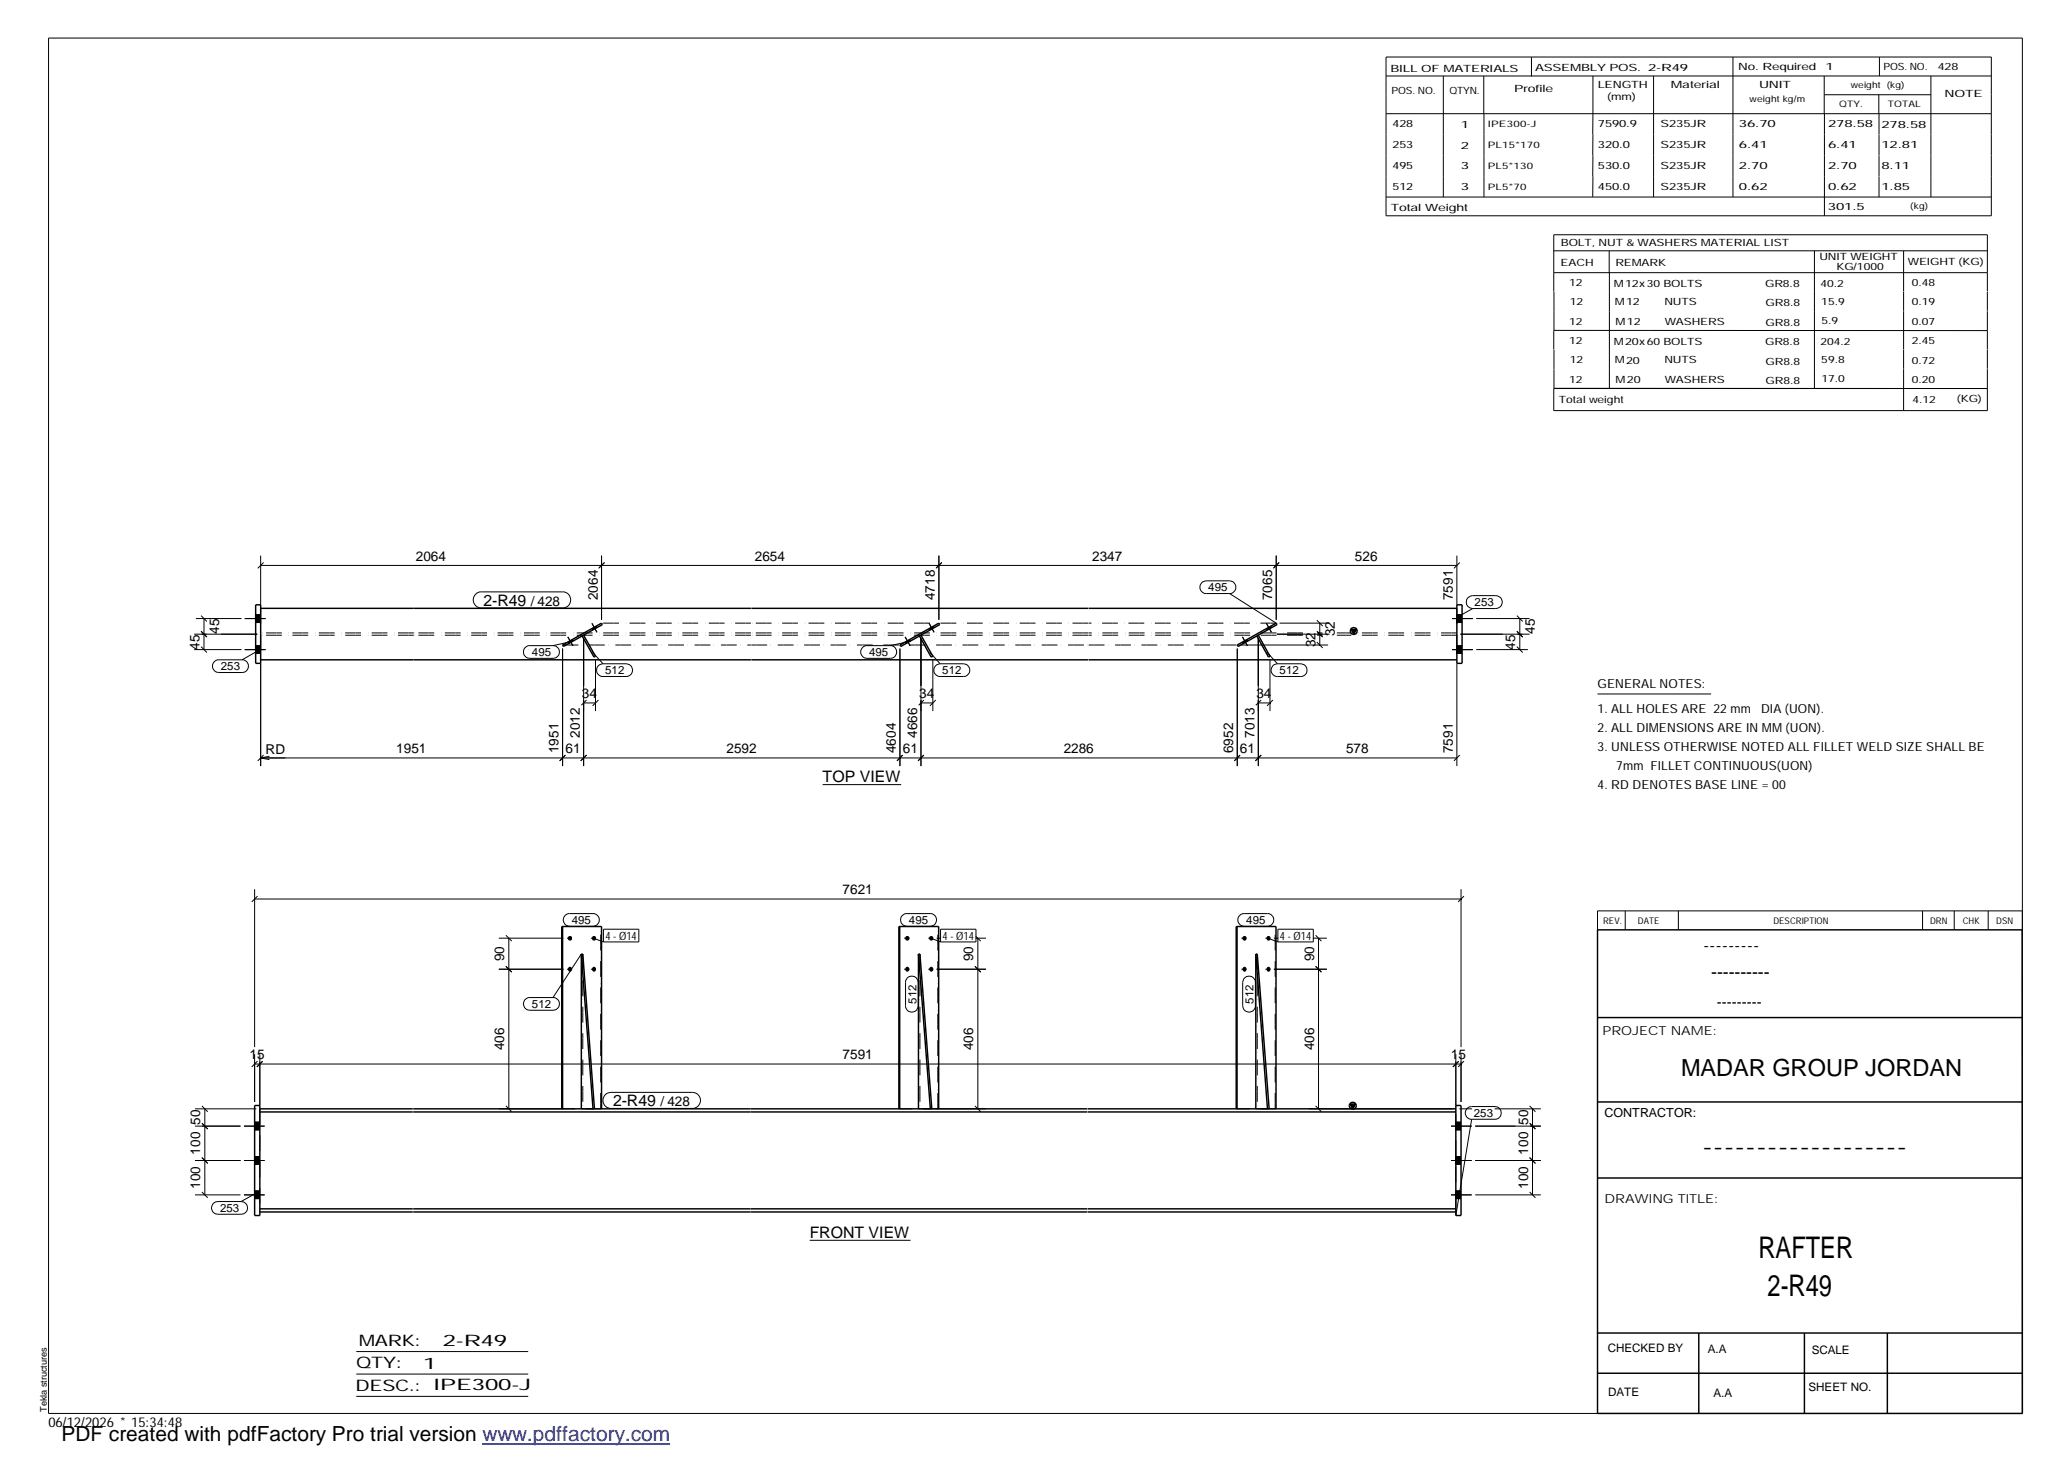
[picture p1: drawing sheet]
<svg xmlns="http://www.w3.org/2000/svg" width="420mm" height="297mm" viewBox="0 0 420 297" stroke-linecap="round" stroke-linejoin="round" font-family="sans-serif">
<g fill="none" stroke="#000" stroke-width=".2">
<path d="M9.9 7.7h401v279.5h-401zM281.6 11.6h123v32.2h-123zM281.6 15.4h123M293.2 15.4v24.6M301.5 15.4v7.7M311.1 11.6v3.9M323.6 15.4v16.2M336 15.4v24.6M352.1 11.6v28.4M370.6 15.4v7.7M370.7 19.2h21.6M381.7 19.2v3.9"/>
<path d="M381.8 11.6v3.8M392.3 15.4v24.6M281.6 23.1h123M301.5 23.1v16.9M323.6 31.6v4.2M323.6 35.8v4.2M370.7 23.1v20.7M381.8 23.1v16.9M281.6 40h123M315.7 55.4h88.1M315.7 51h88.1M315.7 59.3v7.8"/>
<path d="M326.9 51v4.4M327 55.4v23.5M368.6 51v27.9M386.8 51v8.2M386.8 59.3v3.8M403.8 59.2v-11.5h-88.1v11.6M403.8 59.3v3.8M315.7 78.9h88.1M315.7 71.1v7.8M386.8 63.2v7.8M386.8 71.1v3.8M386.8 75v8.4"/>
<path d="M403.8 63.2v7.8M403.8 71.1v3.8M403.8 75v8.4h-88.1v-4.5M403.8 67.2h-88.1v3.8M53 114.9h243M53 112.9v10M53.6 114.3l-1.2 1.2M122.2 112.9v13M122.8 114.3l-1.2 1.2M190.2 115.3l1.1-1-1.1 1.2M190.8 112.9v13M244.2 118.4l.9-.4h4.7a1.29 1.29 0 0 1 1.3 1.3 1.29 1.29 0 0 1-1.3 1.3h-4.7a1.28 1.28 0 0 1-1.2-.8 1.28 1.28 0 0 1 .3-1.4z"/>
<path d="M258.8 115.3l1.1-1-1.2 1.2M259.3 112.9v13M296 112.9v10M296.6 114.3l-1.2 1.2M39.5 132h9.6M39.5 128.8h12.8M39.8 125.7h9.3M40.9 128.3l1.1 1.1M40.9 131.4l1.1 1.2M40.9 125.1l1.1 1.2M41.4 125.7v6.3M43.6 134.4l.6-.3h5a1.29 1.29 0 0 1 1.3 1.2 1.29 1.29 0 0 1-1.3 1.3h-4.8a1.29 1.29 0 0 1-1.1-.8 1.29 1.29 0 0 1 .3-1.4z"/>
<path d="M49.7 132h4.2M49.7 125.7h4.2M51.9 132.7h1.1M51.9 131.2h1.1M51.9 126.5h1.1M51.9 124.9h1.1M52.2 132.4l-3 1.7M53 134.8v20.8M96.6 120.7l.9-.4h16.8a1.63 1.63 0 0 1 1.7 1.6 1.63 1.63 0 0 1-1.7 1.6h-16.5a1.62 1.62 0 0 1-1.5-1 1.62 1.62 0 0 1 .3-1.8zM106.7 131.6l.7-.4h5a1.29 1.29 0 0 1 1.3 1.3 1.29 1.29 0 0 1-1.3 1.3h-4.7a1.28 1.28 0 0 1-1.3-.8 1.28 1.28 0 0 1 .3-1.4zM114.3 131.8v23.8M115.4 129.4l1 1.8"/>
<path d="M115.4 130.5l.2 .3M116 130.4l-3.6 .8M116.2 129.9l.2 .4M118.6 129.7v25.9M120.3 126.6l1 1.9M120.3 127.7l.1 .3M120.4 132.5l2.1 2.4M121 134v10.5M121.1 127.2l.2 .3M121.6 135.2l.9-.3h4.7a1.29 1.29 0 0 1 1.3 1.3 1.29 1.29 0 0 1-1.3 1.2h-4.7a1.27 1.27 0 0 1-1.2-.7 1.27 1.27 0 0 1 .3-1.5zM175.1 131.7l.8-.5h5a1.29 1.29 0 0 1 1.3 1.3 1.29 1.29 0 0 1-1.3 1.3h-4.8a1.31 1.31 0 0 1-1-2.1zM182.8 131.8v23.8"/>
<path d="M183.9 129.4l1 1.8M183.9 130.5l.2 .3M184.5 130.4l-3.6 .8M184.8 129.9l.2 .4M187.1 129.7v25.9M188.8 126.6l1 1.9M188.8 127.7l.2 .3M188.9 132.5l2.1 2.4M189.5 134v10.5M189.7 127.2l.1 .3M190.1 135.2l.9-.3h4.7a1.29 1.29 0 0 1 1.3 1.3 1.29 1.29 0 0 1-1.3 1.2h-4.7a1.28 1.28 0 0 1-1.2-.8 1.28 1.28 0 0 1 .3-1.4zM249.8 120.6l9.5 6"/>
<path d="M251.4 131.8v23.8M252.1 131h17.7M252.4 129.4l1 1.8M252.4 130.5l.2 .3M253.3 129.9l.2 .4M255.7 129.7v25.9M257.3 126.6l1 1.9M257.3 127.7l.2 .3M257.4 132.5l2.1 2.4M258 134v10.5M258.2 127.2l.2 .3M258.6 135.2l.9-.3h4.8a1.29 1.29 0 0 1 1.3 1.3 1.29 1.29 0 0 1-1.3 1.2h-4.8a1.3 1.3 0 0 1-1.2-.7 1.3 1.3 0 0 1 .3-1.5z"/>
<path d="M259.4 128.8h10.7M260 126.6h10.1M267.5 130.5l1.2 1.1M267.5 128.3l1.2 1.1M267.5 126l1.2 1.2M267.6 128.3l1.1 1.1M268.1 126.6v4.4M295 132h4.2M295 125.7h4.2M296 132.7h1.1M296 131.2h1.1M296 126.5h1.1"/>
<path d="M296 124.9h1.1M296 134.8v20.8M296.7 128.8h14.1M298.3 121.4l.9-.4h4.7a1.31 1.31 0 0 1 1.3 1.3 1.31 1.31 0 0 1-1.3 1.3h-4.7a1.31 1.31 0 0 1-1.2-.8 1.31 1.31 0 0 1 .3-1.4zM299.2 123.6l-3 1.7M299.9 132h10.5M299.9 125.7h10.9M308.2 131.4l1.2 1.2M308.2 128.3l1.2 1.1M308.2 125.1l1.2 1.2M308.8 125.7v6.3M53 154h243"/>
<path d="M53 154l1.7 .3M53.6 153.4l-1.2 1.2M54.7 153.7l-1.7 .3M114.9 153.4l-1.2 1.2M118.6 142.8h2.4M119.2 153.4l-1.2 1.2M119.2 142.2l-1.1 1.1M121.6 142.2l-1.2 1.2M167.1 159.4h16M183.4 153.4l-1.2 1.2 1.1-1.2M187.1 142.8h2.4M187.7 153.4l-1.2 1.2"/>
<path d="M187.7 142.2l-1.1 1.1M190.1 142.2l-1.2 1.2M252 153.4l-1.2 1.2 1.1-1.2M255.7 142.8h2.3M256.2 153.4l-1.1 1.2M256.2 142.2l-1.1 1.1M258.6 142.2l-1.2 1.2M296.6 153.4l-1.2 1.2M324.6 141h23M51.7 182.7h245.1M51.7 180.7v32.1M52.3 182.1l-1.2 1.1"/>
<path d="M101.3 196.9h13.2M101.3 190.6h13.2M102.8 196.3l1.2 1.2M102.8 190l1.2 1.2M103.4 190.6v34.7M114.8 186l.7-.4h5a1.29 1.29 0 0 1 1.3 1.3 1.29 1.29 0 0 1-1.3 1.3h-4.8a1.31 1.31 0 0 1-1.1-.8 1.31 1.31 0 0 1 .2-1.4zM115.2 196.9h1M115.2 190.6h1M118.1 193.8l-5.7 8.9M120.1 196.9h1M120.1 190.6h1M120.6 190.6l2 .8"/>
<path d="M122.6 188.8h7.2v2.6h-7.2zM183.3 186l.7-.4h5a1.29 1.29 0 0 1 1.3 1.3 1.29 1.29 0 0 1-1.3 1.3h-4.7a1.28 1.28 0 0 1-1.2-.8 1.28 1.28 0 0 1 .2-1.4zM183.7 196.9h1M183.7 190.6h1M184.3 198.7a1.31 1.31 0 0 1 1.5-.3 1.31 1.31 0 0 1 .8 1.2v4.7a1.29 1.29 0 0 1-1.3 1.3 1.29 1.29 0 0 1-1.3-1.3v-4.9zM188.6 196.9h1M188.6 190.6h1M189.1 190.6l2 .8M190.3 196.9h10M190.3 190.6h.9M191.1 188.8h7.2v2.6h-7.2zM198.1 196.3l1.2 1.2"/>
<path d="M198.2 190.6h2.1M198.2 190.2l1.1 1M198.7 190.6v34.7M251.9 186l.6-.4h5a1.29 1.29 0 0 1 1.3 1.3 1.29 1.29 0 0 1-1.3 1.3h-4.7a1.29 1.29 0 0 1-1.2-.8 1.29 1.29 0 0 1 .3-1.4zM252.2 196.9h1M252.2 190.6h1M252.9 198.7a1.28 1.28 0 0 1 1.4-.3 1.28 1.28 0 0 1 .8 1.2v4.7a1.29 1.29 0 0 1-1.3 1.3 1.29 1.29 0 0 1-1.3-1.3v-4.7zM257.1 196.9h1M257.1 190.6h1M257.6 190.6l2 .8M258.8 196.9h10.8M258.8 190.6h.9"/>
<path d="M259.6 188.8h7.2v2.6h-7.2zM266.7 190.6h2.9M267.3 196.3l1.2 1.2M267.3 190l1.2 1.2M267.9 190.6v34.7M296.8 180.7v32.1M297.4 182.1l-1.2 1.1M330.2 185.1v3.8M341 185.1v3.8M390.6 185.1v3.8M397 185.1v3.8M403.9 185.1v3.8"/>
<path d="M410.9 185.1h-86.3v3.8M51.7 214.2v9.7M51.7 216.2h245.1M52.3 215.6l-1.2 1.2M52.8 214.2v10.4M53.4 215.6l-1.2 1.2M106.6 203.2l.8-.5h5a1.29 1.29 0 0 1 1.3 1.3 1.29 1.29 0 0 1-1.3 1.3h-4.7a1.31 1.31 0 0 1-1.1-2.1zM295.8 214.2v10.4M296.4 215.6l-1.2 1.2 1.1-1.1M296.8 214.2v9.7M297.4 215.6l-1.2 1.2M39.6 228.8h9.3"/>
<path d="M39.6 235.8h9.3M39.6 225.3h12.5M41 235.2l1.2 1.2M41 228.2l1.2 1.2M41 224.7l1.2 1.2M41.6 225.3v17.5M49.6 228.8h4.2M49.6 235.8h4.2M51.7 229.6h1.1M51.7 228h1.1M51.7 236.5h1.1M51.7 235h1.1"/>
<path d="M101.3 225.3h13.2M102.8 224.7l1.2 1.2M123 222.4l.5-.3 .6-.2h16.6a1.63 1.63 0 0 1 1.6 1.7 1.63 1.63 0 0 1-1.6 1.6h-16.6a1.63 1.63 0 0 1-1.5-1 1.63 1.63 0 0 1 .4-1.8zM190.3 225.3h10M198.1 224.7l1.2 1.2M265.9 225.3h29.2M267.3 224.7l1.2 1.2M294.8 228.8h4.2M294.8 235.8h4.2M295.8 229.6h1M295.8 228h1M295.8 236.5h1"/>
<path d="M295.8 235h1M296.5 225.3h2.6M298.1 225.2l.4-.3 .5-.1h4.7a1.29 1.29 0 0 1 1.3 1.3 1.29 1.29 0 0 1-1.3 1.3h-4.7a1.31 1.31 0 0 1-1.2-.8 1.31 1.31 0 0 1 .3-1.4zM299 227.4l-3.2 19.6M299.7 228.8h13.4M299.7 235.8h13.4M303.7 225.3h9.4M310.8 235.2l1.2 1.2M310.8 228.2l1.2 1.2-1.1-1.2M310.8 224.7l1.2 1.2M311.4 225.3v17.5M39.6 242.8h9.3"/>
<path d="M41 242.2l1.2 1.2M43.3 244.5l.5-.3 .5-.1h4.7a1.29 1.29 0 0 1 1.3 1.3 1.29 1.29 0 0 1-1.3 1.3h-4.7a1.31 1.31 0 0 1-1.2-.8 1.31 1.31 0 0 1 .2-1.4zM49.6 242.8h4.2M51.7 243.5h1.1M51.7 242h1.1M51.9 242.5l-2.9 1.6M164.5 252h20.5M294.8 242.8h4.2M295.8 243.5h1M295.8 242h1M299.7 242.8h13.4M310.8 242.2l1.2 1.2"/>
<path d="M72.4 274.6h34.9M72.4 279.2h34.9M72.4 283.7h34.9"/>
</g>
<g fill="#000">
<path d="M274.5 127.9h1.1l-.6 .9zM274.3 224.3h1.1l-.6 1z"/>
<path d="M51.9 124.9h1.1v1.6h-1.1z" fill-rule="evenodd"/>
<path d="M51.9 131.2h1.1v1.5h-1.1z" fill-rule="evenodd"/>
<path d="M51.9 124.9h1.1v1.6h-1.1z" fill-rule="evenodd"/>
<path d="M51.9 131.2h1.1v1.5h-1.1z" fill-rule="evenodd"/>
<path d="M51.9 124.9h1.1v1.6h-1.1z" fill-rule="evenodd"/>
<path d="M51.9 131.2h1.1v1.5h-1.1z" fill-rule="evenodd"/>
<path d="M115.4 130.5l.8-.6 .2 .4-.8 .5z" fill-rule="evenodd"/>
<path d="M115.4 130.5l.8-.6 .2 .4-.8 .5z" fill-rule="evenodd"/>
<path d="M120.3 127.7l.8-.5 .2 .3-.9 .5z" fill-rule="evenodd"/>
<path d="M120.3 127.7l.8-.5 .2 .3-.9 .5z" fill-rule="evenodd"/>
<path d="M183.9 130.5l.9-.6 .2 .4-.9 .5z" fill-rule="evenodd"/>
<path d="M183.9 130.5l.9-.6 .2 .4-.9 .5z" fill-rule="evenodd"/>
<path d="M188.8 127.7l.9-.5 .1 .3-.8 .5z" fill-rule="evenodd"/>
<path d="M188.8 127.7l.9-.5 .1 .3-.8 .5z" fill-rule="evenodd"/>
<path d="M252.4 130.5l.9-.6 .2 .4-.9 .5z" fill-rule="evenodd"/>
<path d="M252.4 130.5l.9-.6 .2 .4-.9 .5z" fill-rule="evenodd"/>
<path d="M257.3 127.7l.9-.5 .2 .3-.9 .5z" fill-rule="evenodd"/>
<path d="M257.3 127.7l.9-.5 .2 .3-.9 .5z" fill-rule="evenodd"/>
<path d="M296 131.2h1.1v1.5h-1.1z" fill-rule="evenodd"/>
<path d="M296 124.9h1.1v1.6h-1.1z" fill-rule="evenodd"/>
<path d="M296 131.2h1.1v1.5h-1.1z" fill-rule="evenodd"/>
<path d="M296 124.9h1.1v1.6h-1.1z" fill-rule="evenodd"/>
<path d="M296 131.2h1.1v1.5h-1.1z" fill-rule="evenodd"/>
<path d="M296 124.9h1.1v1.6h-1.1z" fill-rule="evenodd"/>
<path d="M120.4 190.3a.45 .45 0 0 1 .6 .1 .45 .45 0 0 1-.1 .6 .45 .45 0 0 1-.6-.2z" fill-rule="evenodd"/>
<path d="M188.9 190.3l.3-.2 .3 .2 .1 .5a.46 .46 0 0 1-.7 .2 .46 .46 0 0 1 0-.7z" fill-rule="evenodd"/>
<path d="M252.6 190.3a.45 .45 0 0 1 .6 .1 .45 .45 0 0 1-.1 .6 .45 .45 0 0 1-.7-.2z" fill-rule="evenodd"/>
<path d="M51.7 228h1.1v1.6h-1.1z" fill-rule="evenodd"/>
<path d="M51.7 228h1.1v1.6h-1.1z" fill-rule="evenodd"/>
<path d="M51.7 235h1.1v1.5h-1.1z" fill-rule="evenodd"/>
<path d="M51.7 235h1.1v1.5h-1.1z" fill-rule="evenodd"/>
<path d="M295.8 228h1v1.6h-1z" fill-rule="evenodd"/>
<path d="M295.8 228h1v1.6h-1z" fill-rule="evenodd"/>
<path d="M295.8 235h1v1.5h-1z" fill-rule="evenodd"/>
<path d="M295.8 235h1v1.5h-1z" fill-rule="evenodd"/>
<path d="M51.7 242h1.1v1.5h-1.1z" fill-rule="evenodd"/>
<path d="M51.7 242h1.1v1.5h-1.1z" fill-rule="evenodd"/>
<path d="M295.8 242h1v1.5h-1z" fill-rule="evenodd"/>
<path d="M295.8 242h1v1.5h-1z" fill-rule="evenodd"/>
<circle cx="115.8" cy="197" r=".47"/>
<circle cx="115.8" cy="190.6" r=".47"/>
<circle cx="120.7" cy="197" r=".47"/>
<circle cx="184.3" cy="190.6" r=".47"/>
<circle cx="184.3" cy="197" r=".47"/>
<circle cx="189.2" cy="196.9" r=".46"/>
<circle cx="252.8" cy="197" r=".47"/>
<circle cx="257.7" cy="197" r=".47"/>
<circle cx="257.7" cy="190.7" r=".47"/>
</g>
<g fill="none" stroke="#000" stroke-width=".3">
<path d="M51.9 122.9h1.1v11.9h-1.1zM53 134.1h99.6M53 123.6h99.6M114.3 131l7.9-4.4 .2 .3-7.9 4.4zM118.6 129.1l2.4 4.2-.3 .2-2.4-4.3M152.7 134.1h68.4M152.7 123.6h68.4M182.8 131l8-4.4 .1 .3-7.9 4.4zM187.1 129.1l2.4 4.2-.3 .2-2.4-4.3M221.2 134.1h74.8M221.2 123.6h74.8M251.4 131l7.9-4.4 .2 .3-8 4.4z"/>
<path d="M255.7 129.1l2.3 4.2-.3 .2-2.3-4.3M274.5 127.9h1.1l-.6 .9zM296 122.9h1.1v11.9h-1.1zM114.3 188.2v37.1M118.1 193.8h.3l2.4 31.5M118.1 193.8l2.4 31.5M118.1 193.8v31.5M182.8 188.2v37.1M186.6 193.8h.3l2.4 31.5M186.6 193.8l2.4 31.5M186.6 193.8v31.5M251.3 188.2v37.1"/>
<path d="M255.1 193.8h.3l2.5 31.5M255.1 193.8l2.4 31.5M255.1 193.8v31.5M324.6 188.9h86.2l.1 98.3h-86.3zM324.6 206.7h86.3M51.7 224.6h1.1v22.4h-1.1zM52.8 225.3h31.1M52.8 225.9h31.1M83.9 225.3h137M83.9 225.9h137M114.1 225.3v-37.1h8.1v37.1M182.6 225.3v-37.1h8.1v37.1"/>
<path d="M221 225.3h74.8M221 225.9h74.8M251.2 225.3v-37.1h8v37.1M274.3 224.3h1.1l-.6 1zM295.8 224.6h1v22.4h-1zM324.6 239.3h86.3M324.6 223.9h86.3M52.8 246.2h31.1M52.8 245.6h31.1M83.9 246.2h137M83.9 245.6h137M221 246.2h74.8"/>
<path d="M221 245.6h74.8M324.6 270.8h86.3M324.6 279h86.3M345.1 270.8v16.4M366.6 270.8v16.4M383.5 270.8v16.4"/>
<circle cx="275.1" cy="128.2" r=".7"/>
<circle cx="274.8" cy="224.7" r=".69"/>
</g>
<g fill="none" stroke="#000" stroke-width=".2" stroke-dasharray="1.1 0 2.1 .7 0 1.4" stroke-linecap="butt">
<path d="M53 123.6v10.5M84.1 129.1h-31.1M84.1 128.6h-31.1M114.3 131h38.3M118.3 129.2l.3-.1M152.6 129.1h-68.5M152.6 128.6h-68.5M152.6 126.6h-30.4M152.7 131h68.4M186.8 129.2l.3-.1M221.1 129.1h-68.4M221.1 128.6h-68.4"/>
<path d="M221.1 126.6h-68.4M221.2 131h30.2M255.4 129.2l.3-.1M259.3 126.6h-38.1M264.7 129.1h-43.5M264.7 128.6h-43.5M268.7 129.1h-1.1M268.7 128.6h-1.1M296 123.6v10.5M296 129.1h-24.4M296 128.6h-24.4M118.4 193.8v31.5"/>
<path d="M186.9 193.8v31.5M255.4 193.8v31.5M52.8 225.3v20.9M118.1 225.3h2.7M122 225.3v-37.1M122.2 225.3h-8.1M186.6 225.3h2.7M190.5 225.3v-37.1M190.7 225.3h-8.1M255.1 225.3h2.8M259.1 225.3v-37.1M259.2 225.3h-8"/>
<path d="M295.8 246.2v-.6M295.8 245.6v-20.3"/>
</g>
<path d="M98 293.3h38.2" fill="none" stroke="#00f" stroke-width=".3"/>
<g font-size="6.1">
<text x="357.3" y="255.5">RAFTER</text>
<text x="359.1" y="263.3">2-R49</text>
</g>
<text font-size="4.8" x="341.5" y="218.6">MADAR GROUP JORDAN</text>
<text font-size="4.2" x="12.5" y="292.7">PDF created with pdfFactory Pro trial version www.pdffactory.com</text>
<g font-size="3.6">
<text x="346.1" y="193.2">---------</text>
<text x="347.7" y="198.6">----------</text>
<text x="345.8" y="234.2">-------------------</text>
</g>
<g font-size="3.2">
<text x="98.2" y="123.1">2-R49</text>
<text x="167.1" y="158.9">TOP VIEW</text>
<text x="124.5" y="224.8">2-R49</text>
<text x="164.5" y="251.5">FRONT VIEW</text>
<text x="72.9" y="273.5">MARK:</text>
<text x="90" y="273.5">2-R49</text>
<text x="72.4" y="278">QTY:</text>
<text x="86" y="278.1">1</text>
<text x="72.2" y="282.6">DESC.:</text>
<text x="88.1" y="282.4">IPE300-J</text>
</g>
<text font-size="3" x="348.8" y="204.5">---------</text>
<g font-size="2.8">
<text x="84.5" y="113.9">2064</text>
<text x="153.4" y="113.9">2654</text>
<text x="221.9" y="113.9">2347</text>
<text x="275.3" y="113.9">526</text>
<text x="107.8" y="123.1">/ 428</text>
<text x="121.5" y="122" transform="rotate(-90 121.5 122)">2064</text>
<text x="189.9" y="122" transform="rotate(-90 189.9 122)">4718</text>
<text x="258.5" y="122" transform="rotate(-90 258.5 122)">7065</text>
<text x="295.2" y="122" transform="rotate(-90 295.2 122)">7591</text>
<text x="40.6" y="132" transform="rotate(-90 40.6 132)">45</text>
<text x="44.5" y="128.8" transform="rotate(-90 44.5 128.8)">45</text>
<text x="267.3" y="131.5" transform="rotate(-90 267.3 131.5)">32</text>
<text x="271.2" y="129.3" transform="rotate(-90 271.2 129.3)">32</text>
<text x="307.8" y="132" transform="rotate(-90 307.8 132)">45</text>
<text x="311.8" y="128.8" transform="rotate(-90 311.8 128.8)">45</text>
<text x="118.2" y="141.8">34</text>
<text x="186.8" y="141.8">34</text>
<text x="255.3" y="141.8">34</text>
<text x="117.8" y="149.9" transform="rotate(-90 117.8 149.9)">2012</text>
<text x="186.3" y="149.9" transform="rotate(-90 186.3 149.9)">4666</text>
<text x="254.8" y="149.9" transform="rotate(-90 254.8 149.9)">7013</text>
<text x="54" y="153.1">RD</text>
<text x="80.5" y="153.1">1951</text>
<text x="113.5" y="153.1" transform="rotate(-90 113.5 153.1)">1951</text>
<text x="114.9" y="153.1">61</text>
<text x="147.6" y="153.1">2592</text>
<text x="182" y="153.1" transform="rotate(-90 182 153.1)">4604</text>
<text x="183.4" y="153.1">61</text>
<text x="216.1" y="153.1">2286</text>
<text x="250.6" y="153.1" transform="rotate(-90 250.6 153.1)">6952</text>
<text x="251.9" y="153.1">61</text>
<text x="273.5" y="153.1">578</text>
<text x="295.2" y="153.1" transform="rotate(-90 295.2 153.1)">7591</text>
<text x="171.2" y="181.7">7621</text>
<text x="102.4" y="195.3" transform="rotate(-90 102.4 195.3)">90</text>
<text x="197.7" y="195.3" transform="rotate(-90 197.7 195.3)">90</text>
<text x="267" y="195.3" transform="rotate(-90 267 195.3)">90</text>
<text x="50.7" y="215.3">15</text>
<text x="102.4" y="213.4" transform="rotate(-90 102.4 213.4)">406</text>
<text x="171.2" y="215.3">7591</text>
<text x="197.7" y="213.4" transform="rotate(-90 197.7 213.4)">406</text>
<text x="267" y="213.4" transform="rotate(-90 267 213.4)">406</text>
<text x="294.8" y="215.3">15</text>
<text x="134.2" y="224.8">/ 428</text>
<text x="40.7" y="228.6" transform="rotate(-90 40.7 228.6)">50</text>
<text x="310.5" y="228.6" transform="rotate(-90 310.5 228.6)">50</text>
<text x="40.7" y="234.6" transform="rotate(-90 40.7 234.6)">100</text>
<text x="310.5" y="234.6" transform="rotate(-90 310.5 234.6)">100</text>
<text x="40.7" y="241.6" transform="rotate(-90 40.7 241.6)">100</text>
<text x="310.5" y="241.6" transform="rotate(-90 310.5 241.6)">100</text>
<text x="9.8" y="290">06/12/2026 * 15:34:48</text>
</g>
<g font-size="2.5">
<text x="324.6" y="139.9">GENERAL NOTES:</text>
<text x="324.6" y="148.7">2. ALL DIMENSIONS ARE IN MM (UON).</text>
<text x="324.6" y="144.9">1. ALL HOLES ARE 22 mm</text>
<text x="357.8" y="144.9">DIA (UON).</text>
<text x="324.6" y="152.5">3. UNLESS OTHERWISE NOTED ALL FILLET WELD SIZE SHALL BE</text>
<text x="324.6" y="160.2">4. RD DENOTES BASE LINE = 00</text>
<text x="328.4" y="156.4">7mm FILLET CONTINUOUS(UON)</text>
<text x="325.6" y="210.3">PROJECT NAME:</text>
<text x="326" y="226.9">CONTRACTOR:</text>
<text x="326" y="244.4">DRAWING TITLE:</text>
</g>
<g font-size="2.4">
<text x="326.7" y="274.7">CHECKED BY</text>
<text x="347" y="275">A.A</text>
<text x="368.1" y="275.1">SCALE</text>
<text x="326.7" y="283.6">DATE</text>
<text x="348.1" y="283.9">A.A</text>
<text x="367.5" y="282.6">SHEET NO.</text>
</g>
<g font-size="2.3">
<text x="245.5" y="120.2">495</text>
<text x="299.6" y="123.2">253</text>
<text x="44.9" y="136.2">253</text>
<text x="108.1" y="133.3">495</text>
<text x="122.9" y="137">512</text>
<text x="176.6" y="133.3">495</text>
<text x="191.4" y="137">512</text>
<text x="260" y="137">512</text>
<text x="116.2" y="187.8">495</text>
<text x="123" y="191">4 - Ø14</text>
<text x="184.7" y="187.8">495</text>
<text x="191.5" y="191">4 - Ø14</text>
<text x="253.2" y="187.8">495</text>
<text x="260.1" y="191">4 - Ø14</text>
<text x="186.2" y="203.9" transform="rotate(-90 186.2 203.9)">512</text>
<text x="254.7" y="203.9" transform="rotate(-90 254.7 203.9)">512</text>
<text x="108.1" y="204.8">512</text>
<text x="299.4" y="227">253</text>
<text x="44.7" y="246.3">253</text>
</g>
<g font-size="2">
<text x="282.5" y="14.6">BILL OF MATERIALS</text>
<text x="311.9" y="14.4">ASSEMBLY POS.</text>
<text x="324.6" y="17.9">LENGTH</text>
<text x="334.9" y="14.4">2-R49</text>
<text x="339.5" y="17.9">Material</text>
<text x="353.1" y="14.2">No. Required</text>
<text x="357.4" y="17.9">UNIT</text>
<text x="370.9" y="14.2">1</text>
<text x="382.7" y="14.2">POS. NO.</text>
<text x="393.7" y="14.3">428</text>
<text x="282.7" y="19.1">POS. NO.</text>
<text x="294.5" y="19">QTYN.</text>
<text x="307.6" y="18.7">Profile</text>
<text x="326.5" y="20.4">(mm)</text>
<text x="395.1" y="19.6">NOTE</text>
<text x="282.9" y="25.8">428</text>
<text x="296.8" y="26">1</text>
<text x="324.7" y="25.9">7590.9</text>
<text x="337.4" y="25.9">S235JR</text>
<text x="353.3" y="25.9">36.70</text>
<text x="371.4" y="25.9">278.58</text>
<text x="382.3" y="25.9">278.58</text>
<text x="282.9" y="30">253</text>
<text x="282.9" y="34.3">495</text>
<text x="296.8" y="30.2">2</text>
<text x="296.8" y="34.4">3</text>
<text x="324.7" y="30.1">320.0</text>
<text x="324.7" y="34.4">530.0</text>
<text x="337.4" y="30.1">S235JR</text>
<text x="337.4" y="34.3">S235JR</text>
<text x="353.3" y="30.1">6.41</text>
<text x="353.3" y="34.4">2.70</text>
<text x="371.4" y="30.1">6.41</text>
<text x="371.4" y="34.3">2.70</text>
<text x="382.3" y="30.2">12.81</text>
<text x="382.3" y="34.4">8.11</text>
<text x="282.9" y="38.5">512</text>
<text x="296.8" y="38.6">3</text>
<text x="324.7" y="38.6">450.0</text>
<text x="337.4" y="38.6">S235JR</text>
<text x="353.3" y="38.6">0.62</text>
<text x="371.4" y="38.6">0.62</text>
<text x="382.3" y="38.6">1.85</text>
<text x="282.6" y="42.8">Total Weight</text>
<text x="371.4" y="42.7">301.5</text>
<text x="317.1" y="49.9">BOLT, NUT &amp; WASHERS MATERIAL LIST</text>
<text x="328.2" y="54">REMARK</text>
<text x="369.7" y="52.7">UNIT WEIGHT</text>
<text x="387.6" y="53.9">WEIGHT (KG)</text>
<text x="317.1" y="54">EACH</text>
<text x="318.8" y="58.1">12</text>
<text x="327.9" y="58.2">M12x30 BOLTS</text>
<text x="358.6" y="58.3">GR8.8</text>
<text x="369.9" y="58.2">40.2</text>
<text x="373.1" y="54.9">KG/1000</text>
<text x="388.4" y="58.2">0.48</text>
<text x="318.9" y="61.9">12</text>
<text x="328.1" y="62">M12</text>
<text x="338.2" y="62">NUTS</text>
<text x="358.7" y="62.3">GR8.8</text>
<text x="370" y="62">15.9</text>
<text x="370.1" y="65.9">5.9</text>
<text x="388.4" y="62">0.19</text>
<text x="388.4" y="66">0.07</text>
<text x="318.8" y="66">12</text>
<text x="318.8" y="69.9">12</text>
<text x="327.9" y="70">M20x60 BOLTS</text>
<text x="328.3" y="66">M12</text>
<text x="338.2" y="66">WASHERS</text>
<text x="358.6" y="70">GR8.8</text>
<text x="358.7" y="66.2">GR8.8</text>
<text x="369.9" y="70">204.2</text>
<text x="388.4" y="69.9">2.45</text>
<text x="318.8" y="77.8">12</text>
<text x="318.9" y="73.7">12</text>
<text x="328.1" y="73.8">M20</text>
<text x="328.3" y="77.8">M20</text>
<text x="338.2" y="73.8">NUTS</text>
<text x="338.2" y="77.8">WASHERS</text>
<text x="358.7" y="74.1">GR8.8</text>
<text x="358.7" y="78">GR8.8</text>
<text x="370" y="73.8">59.8</text>
<text x="370.1" y="77.7">17.0</text>
<text x="388.4" y="73.9">0.72</text>
<text x="388.4" y="77.8">0.20</text>
<text x="316.7" y="81.9">Total weight</text>
<text x="388.6" y="81.8">4.12</text>
<text x="397.6" y="81.7">(KG)</text>
</g>
<g font-size="1.9">
<text x="325.7" y="187.8">REV.</text>
<text x="332.8" y="187.6">DATE</text>
<text x="360.3" y="187.7">DESCRIPTION</text>
<text x="392.1" y="187.6">DRN</text>
<text x="398.8" y="187.6">CHK</text>
<text x="405.6" y="187.7">DSN</text>
<text x="9.5" y="286.8" transform="rotate(-90 9.5 286.8)">Tekla structures</text>
</g>
<g font-size="1.8">
<text x="376" y="17.9">weight (kg)</text>
<text x="355.5" y="20.7">weight kg/m</text>
<text x="373.6" y="21.7">QTY.</text>
<text x="383.5" y="21.8">TOTAL</text>
<text x="302.3" y="25.9">IPE300-J</text>
<text x="302.3" y="30.1">PL15*170</text>
<text x="302.3" y="34.3">PL5*130</text>
<text x="302.3" y="38.6">PL5*70</text>
<text x="388.1" y="42.4">(kg)</text>
</g>
</svg>
